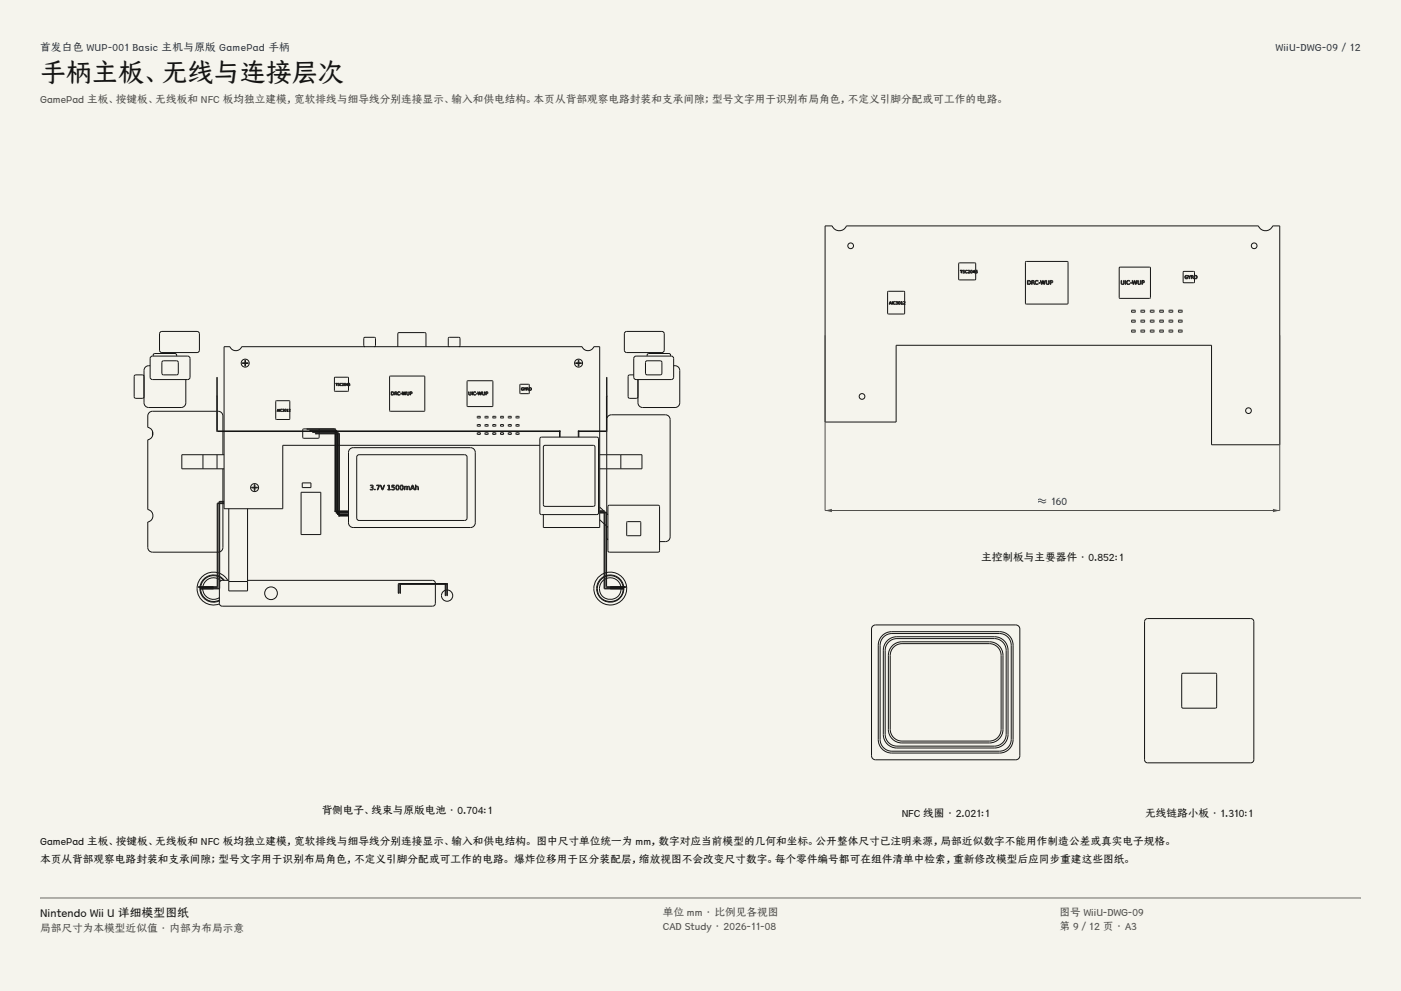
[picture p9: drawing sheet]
<svg xmlns="http://www.w3.org/2000/svg" width="420mm" height="297mm" viewBox="0 0 420 297" stroke-linecap="round" stroke-linejoin="round" font-family="sans-serif">
<g fill="#f5f4ed">
<path d="M0 0h420v297h-420z"/>
<path d="M12 12h396v275h-396z"/>
</g>
<g fill="none" stroke="#141413" stroke-width=".3">
<path d="M247.4 67.7h2.1a2.3 2.3 0 0 0 2.1 1.5 2.3 2.3 0 0 0 2.1-1.5h123.6a2.3 2.3 0 0 0 2.1 1.5 2.3 2.3 0 0 0 2.1-1.5h2.2v65.6h-20.5v-29.8h-94.6v23h-21.2zM307.5 78.4h12.6v12.7h-12.6zM48 99.5l.5-.2 10.9 .1 .4 .6-.1 5.2-.6 .5-10.8-.1-.5-.6v-5zM187.4 99.5l.5-.2 10.8 .1 .4 .6v5.2l-.7 .5-10.8-.1-.4-.6v-5zM266.9 90.4l.4 .8-.2-.2-.6 .2zM266.9 90.5l.2 .4h-.3zM267.4 90.4l.2 .8zM267.8 90.5l.4-.2 .2 .2a.34 .34 0 0 0-.4 .1 .34 .34 0 0 0 0 .4 .34 .34 0 0 0 .4 0 .42 .42 0 0 1-.6 .1 .42 .42 0 0 1 0-.6zM268.6 90.4h.4v.4a.25 .25 0 0 1 .1 .3 .25 .25 0 0 1-.3 .1l-.2-.1 .4-.1-.3-.2 .3-.3zM269.4 90.5l.1-.1a.39 .39 0 0 1 .4 .4 .39 .39 0 0 1-.5 .3zM269.5 90.5l.3 .1-.2 .5zM270.1 90.4h.3v.7l.2 .1h-.5l.2-.1v-.6z"/>
<path d="M271.2 90.4l-.1-3h-4.9v6.6h4.9l.1-2.8M271.2 90.5v.2M271.2 90.9v.2M271.2 90.7l-.4 .5h.6l-.4-.1 .3-.3M271.2 90.7l-.4-.3h.5v.4M287.8 81h.7l-.3 .1v.7l-.1-.7zM288.7 81h.5l-.5 .3a.32 .32 0 0 1 .5 .1 .32 .32 0 0 1-.1 .4 .32 .32 0 0 1-.5-.1l.5-.1-.4-.2zM289.5 81.1l.3-.1 .2 .2a.34 .34 0 0 0-.4 0 .34 .34 0 0 0 0 .5 .34 .34 0 0 0 .4 0 .42 .42 0 0 1-.6 .1 .42 .42 0 0 1 .1-.7zM290.2 81l.5 .1-.4 .6 .4 .1h-.5l.4-.6zM291 81.1l.1-.1a.39 .39 0 0 1 .4 .4 .39 .39 0 0 1-.5 .3zM291.1 81.1l.3 .2-.2 .5zM292 81l.3 .5-.1 .3-.5-.2z"/>
<path d="M292 81.1v.4h-.3zM292.5 81.1l-.1-2.2h-4.9v4.9l4.7 .1 .3-.3v-1.9M292.5 81.1l.5-.1-.4 .3a.29 .29 0 0 1 .4 .1 .29 .29 0 0 1-.1 .4 .29 .29 0 0 1-.4-.1M292.5 81.1v.6M308 84.1a.68 .68 0 0 1 1 .6 .68 .68 0 0 1-1 .6zM308.2 84.2a.5 .5 0 0 1 .6 .5 .5 .5 0 0 1-.6 .4zM309.3 84.1h.3a.34 .34 0 0 1 .4 .2 .34 .34 0 0 1-.2 .4l.4 .6-.6-.6-.3 .6zM309.4 84.2h.4v.4h-.4zM310.4 84.2a.47 .47 0 0 1 .8 .1 .47 .47 0 0 0-.6 0 .47 .47 0 0 0 0 .7 .47 .47 0 0 0 .6 0 .58 .58 0 0 1-.9 .1 .58 .58 0 0 1 .1-.9zM311.4 84.7l.4 .2zM311.9 84.1h.2l.2 1 .3-1h.1l.3 1 .3-1h.1l-.3 1.2h-.2l-.2-1.1-.3 1.1h-.2zM313.6 84.1h.2v.7a.3 .3 0 0 0 .3 .3 .3 .3 0 0 0 .3-.3v-.7h.1v.7a.46 .46 0 0 1-.4 .5 .46 .46 0 0 1-.5-.5z"/>
<path d="M314.8 84.1h.4a.39 .39 0 0 1 .4 .5 .39 .39 0 0 1-.6 .2v.5h-.2zM315 84.2h.2a.23 .23 0 0 1 .2 .2 .23 .23 0 0 1-.2 .2h-.2zM335.6 80.1h9.2v9.3h-9.2zM336.1 84.1h.2v.7a.3 .3 0 0 0 .2 .3 .3 .3 0 0 0 .3-.3v-.7h.2v.7a.46 .46 0 0 1-.5 .5 .46 .46 0 0 1-.4-.5zM337.3 84.1h.2v1.2h-.2zM337.9 84.2a.47 .47 0 0 1 .8 .1 .47 .47 0 0 0-.7 0 .47 .47 0 0 0 0 .7 .47 .47 0 0 0 .7 0 .58 .58 0 0 1-.9 .1 .58 .58 0 0 1 .1-.9zM338.9 84.7l.4 .2zM339.2 98.9h1.1v.6h-1.1zM339.2 96h1.1v.5h-1.1zM339.2 93h1.1v.5h-1.1zM339.4 84.1h.1l.3 1 .2-1h.2l.3 1 .2-1h.2l-.3 1.2h-.2l-.3-1.1-.2 1.1h-.2zM341.1 84.1h.1v.7a.3 .3 0 0 0 .3 .3 .3 .3 0 0 0 .3-.3v-.7h.2v.7a.46 .46 0 0 1-.5 .5 .46 .46 0 0 1-.4-.5z"/>
<path d="M342.1 98.9h1v.6h-1zM342.1 96h1v.5h-1zM342.1 93h1v.5h-1zM342.3 84.1h.4a.39 .39 0 0 1 .4 .5 .39 .39 0 0 1-.6 .2v.5h-.2zM342.5 84.2h.2a.23 .23 0 0 1 .2 .2 .23 .23 0 0 1-.2 .2h-.2zM344.9 98.9h1v.6h-1zM344.9 96h1v.5h-1zM344.9 93h1v.5h-1zM347.7 98.9h1v.6h-1zM347.7 96h1v.5h-1zM347.7 93h1v.5h-1zM350.5 98.9h1.1v.6h-1.1z"/>
<path d="M350.5 96h1.1v.5h-1.1zM350.5 93h1.1v.5h-1.1zM353.3 98.9h1.1v.6h-1.1zM353.3 96h1.1v.5h-1.1zM353.3 93h1.1v.5h-1.1zM355.3 82.7l.5-.2 .2 .3a.41 .41 0 0 0-.5-.1 .41 .41 0 0 0-.1 .6 .41 .41 0 0 0 .5 .1l-.2-.4h.4v.5a.54 .54 0 0 1-.8-.1 .54 .54 0 0 1 0-.7zM356.1 82.5l.4 .5 .4-.5-.3 .6v.4zM357.1 82.5h.3a.28 .28 0 0 1 .3 .2 .28 .28 0 0 1-.1 .4l.3 .4-.5-.4-.3 .4zM357.2 82.7h.3v.3h-.3zM358.1 82.7v-1.1l-.3-.3h-2.9l-.2 .3 .1 3.1h3l.3-.2v-1.1M358.1 82.7a.49 .49 0 0 1 .7 0 .49 .49 0 0 1 0 .7 .49 .49 0 0 1-.7 0M358.1 82.7v.7"/>
<path d="M43.2 112.8l-.5-.5h-2l-.5 .5 .1 6.3 .4 .3h2l.5-.5M45 109.6a1.49 1.49 0 0 0-1.8 1.4v9.7a1.41 1.41 0 0 0 1.4 1.4h9.7a1.41 1.41 0 0 0 1.4-1.4v-6.9M45.2 106.9l.5-.2 10.8 .1 .5 .6-.1 5.9-.6 .5-10.9-.1-.4-.6v-5.7zM45.9 106.7a.58 .58 0 0 1 .5-.8h6.1a.58 .58 0 0 1 .5 .8M48.6 108.4l.4-.3 4.2 .1 .3 .4-.1 3.5-.4 .2h-4.2l-.3-.4zM65 118.7v10.4l.2 .2h102.5M65 118.7h.1M65 113.1h.1M65 113.1v5.5M65.1 118.7l.1 10.5h102.6M72.6 108.7h1.8v.2h-1.8zM73.4 107.9h.2v1.8h-.2z"/>
<path d="M100.6 114.9h.6l-.3 .1v.6v-.6zM101.3 114.9h.4l-.3 .2a.27 .27 0 0 1 .3 .1 .27 .27 0 0 1-.1 .4 .27 .27 0 0 1-.3-.1l.4-.1-.4-.2zM102 115h.4a.28 .28 0 0 0-.3 0 .28 .28 0 0 0 0 .4 .28 .28 0 0 0 .3 0v.2a.37 .37 0 0 1-.5-.2 .37 .37 0 0 1 .1-.4zM102.6 114.9a.32 .32 0 0 1 .4 .2 .32 .32 0 0 1-.3 .4l.3 .1h-.4l.3-.5zM103.4 115l.2 .1-.2 .4zM104.1 114.9l.1 .7-.4-.2zM104.1 115v.3h-.2zM104.5 115l-.1-1.9h-4.1v4.1l4 .1 .2-.2v-1.6M104.5 115l.4-.1-.4 .3 .2-.1a.24 .24 0 0 1 .2 .4 .24 .24 0 0 1-.4 0M104.5 115v.5M109.4 103.9l-.3-.3v-2.2l.3-.3h2.8l.3 .2 .1 2.3-.4 .3M116.9 112.8h10.4v10.4h-10.4z"/>
<path d="M117.3 117.4a.56 .56 0 0 1 .8 .5 .56 .56 0 0 1-.8 .5zM117.4 117.5a.41 .41 0 0 1 .6 .4 .41 .41 0 0 1-.6 .4zM118.3 117.4h.3a.28 .28 0 0 1 .4 .2 .28 .28 0 0 1-.2 .3l.3 .5-.5-.4-.3 .4zM118.5 117.5l.3 .1v.2l-.3 .1zM119.3 103.9v-3.9l.3-.3h7.9l.2 .3v3.9M119.3 117.5l.4-.1 .2 .2a.39 .39 0 0 0-.5 0 .39 .39 0 0 0 0 .6 .39 .39 0 0 0 .5 0 .49 .49 0 0 1-.7 .1 .49 .49 0 0 1 .1-.8zM120.1 118l.3 .1zM120.5 117.4l.3 .8 .3-.8 .3 .8 .4-.8-.3 1h-.2l-.2-.9-.2 .9h-.1zM121.9 117.4l.2 .6a.25 .25 0 0 0 .2 .3 .25 .25 0 0 0 .2-.3l.2-.6v.6a.38 .38 0 0 1-.4 .4 .38 .38 0 0 1-.4-.4zM122.9 117.4h.3a.32 .32 0 0 1 .4 .4 .32 .32 0 0 1-.5 .2l-.2 .4zM123.1 117.5l.3 .1v.2l-.3 .1zM134.7 103.9l-.3-.3v-2.2l.3-.3h3l.2 .3v2.2l-.3 .3"/>
<path d="M140.1 114.2h7.6v7.6h-7.6zM140.5 117.4l.1 .6a.25 .25 0 0 0 .3 .3 .25 .25 0 0 0 .2-.3l.1-.6v.6a.38 .38 0 0 1-.3 .4 .38 .38 0 0 1-.4-.4zM141.5 117.4l.1 1zM142 117.5l.4-.1 .2 .2a.39 .39 0 0 0-.5 0 .39 .39 0 0 0 0 .6 .39 .39 0 0 0 .5 0 .49 .49 0 0 1-.7 .1 .49 .49 0 0 1 .1-.8zM142.8 118l.3 .1zM143.2 117.4l.3 .8 .2-.8 .4 .8 .4-.8-.3 1h-.2l-.2-.9-.2 .9h-.2zM144.6 117.4l.2 .6a.25 .25 0 0 0 .2 .3 .25 .25 0 0 0 .2-.3l.2-.6v.6a.38 .38 0 0 1-.4 .4 .38 .38 0 0 1-.4-.4zM145.6 117.4h.3a.32 .32 0 0 1 .4 .4 .32 .32 0 0 1-.5 .2l-.2 .4zM145.8 117.5l.3 .1v.2l-.3 .1zM156.4 116.3l.4-.1 .2 .1a.34 .34 0 0 0-.5 0 .34 .34 0 0 0-.1 .5 .34 .34 0 0 0 .5 .1l-.2-.3h.3v.3a.45 .45 0 0 1-.6 0 .45 .45 0 0 1 0-.6zM157 116.2l.4 .3 .3-.3-.3 .8zM157.8 116.2h.5l-.1 .4 .3 .4-.4-.4-.3 .4z"/>
<path d="M157.9 116.3h.3v.2l-.3 .1zM158.7 116.3v-.9l-.2-.2h-2.4l-.2 .2v2.5l2.6 .1 .2-.2v-.9M158.7 116.3a.4 .4 0 0 1 .5 0 .4 .4 0 0 1 0 .6 .4 .4 0 0 1-.5 0M158.7 116.3v.6M172.5 108.7h1.8v.2h-1.8zM173.3 107.9h.2v1.8h-.2zM181.8 118.7v10.4M181.8 118.7h.2M181.9 113.1h.1M181.9 113.1v5.5M181.9 118.6l-.1 .1M181.9 118.6l.1 .1"/>
<path d="M182 118.7l-.1 10.6h-8.5M190 112.3l-1.5 .1-.2 .4v6.1l.5 .5h2l.5-.5M190.2 106.9l.5-.2 10.8 .1 .5 .6-.1 5.9-.7 .5-10.8-.1-.4-.6v-5.7zM193.6 108.4l.4-.3 4.2 .1 .2 .4v3.5l-.5 .2h-4.2l-.2-.4zM194 106.7a.58 .58 0 0 1 .5-.8h6a.58 .58 0 0 1 .5 .8M202 109.6a1.49 1.49 0 0 1 1.8 1.4v9.7a1.41 1.41 0 0 1-1.4 1.4h-9.7a1.41 1.41 0 0 1-1.4-1.4v-6.9M45.7 129.2v1.5M60.8 136.3v4.2M65 123.3h-19.3a1.41 1.41 0 0 0-1.4 1.4v3.4a1.9 1.9 0 0 1 1.6 1.8 1.9 1.9 0 0 1-1.6 1.9v20.9a1.9 1.9 0 0 1 1.6 1.9 1.9 1.9 0 0 1-1.6 1.8v7.7a1.41 1.41 0 0 0 1.4 1.4h19.4M65.1 136.3v4.2M65.1 123.3h.3a1.41 1.41 0 0 1 1.4 1.4v4.5M66.8 129.3v7"/>
<path d="M67.2 129.2v-25.3h1.7a1.9 1.9 0 0 0 1.8 1.2 1.9 1.9 0 0 0 1.8-1.2h102a1.9 1.9 0 0 0 1.8 1.2 1.9 1.9 0 0 0 1.7-1.2h1.8v25.3M67.2 129.3v23.2h17.6v-19h15.6M67.2 136.3h-12.7v4.2h12.7M83.3 122.6l.4 .7-.2-.2-.5 .2zM83.3 122.7l.2 .4h-.3zM83.8 122.6l.1 .7zM84.1 122.7l.5 .1a.28 .28 0 0 0-.4 0 .28 .28 0 0 0 0 .4 .28 .28 0 0 0 .4 0l-.1 .1a.37 .37 0 0 1-.4-.1 .37 .37 0 0 1 0-.5zM84.7 122.6l.3 .1zM84.8 122.9a.24 .24 0 0 1 .4 .1 .24 .24 0 0 1-.2 .4 .24 .24 0 0 1-.3-.2h.4zM85 122.7v.2M85.1 122.7l-.1 .2M85.5 122.7l.2 .1-.1 .5z"/>
<path d="M86 122.7l.2-.1 .2 .7h-.4l.2-.6zM86.9 122.6l-.1-2.4h-4.1v5.5h4.1l.1-2.4M86.9 122.7v.2M86.9 123v.2M86.9 122.9l-.3 .4h.4l-.3-.1 .2-.1M86.9 122.9l-.3-.2h.4l-.1 .4M90.8 129.3v1.8l.2 .3 4.5-.1 .2-1.3M92 128.5l-1.1 .1-.1 .6M92.1 128.5h8.3l.2 .4M92.1 128.7h8.3v.2M92.1 128.5v.2M92.9 128.9h7.8l.3 .3"/>
<path d="M92.9 129.1h.2M92.9 128.9v.2M93.8 129.4h7.3l.3 .5M93.8 129.6h7.3l.1 .3M93.8 129.4v.2M94.6 129.9h6.9l.2 .2v23M94.6 130l7 .1v23M94.6 129.9v.1M95.6 128.7l.1 .2M95.7 129.1v.1M95.7 129.3v.1M95.7 129.6v.3"/>
<path d="M100.4 130v23.2h.2M100.4 129.1v.1M100.4 129.3v.1M100.4 129.6v.3M100.6 129.1v.1M100.6 129.3v.1M100.6 129.6v.3M100.6 130v23.1M100.6 133.5h.2M100.7 129.1l.1 .1M100.8 129.3v.1M100.8 129.6v.3"/>
<path d="M100.8 130v23.1M101 129.3v.1M101 129.6v.3M101 130v23.1M101 133.5h.2M101.2 130v23.1M101.4 130v23.1M101.4 133.5h.2M101.7 133.5h60.1M104.7 134.7l1.2-.5h35.2a1.41 1.41 0 0 1 1.4 1.4v21.1a1.41 1.41 0 0 1-1.4 1.4h-35.2a1.41 1.41 0 0 1-1.4-1.4v-21.1zM107.1 136.5l.5-.2h32l.4 .7v18.6l-.7 .4-31.9-.1-.5-.6v-18.3zM143.1 129.7h.9v.5h-.9z"/>
<path d="M143.1 127.3h.9v.4h-.9zM143.1 124.8h.9v.4h-.9zM145.4 129.7h.9v.5h-.9zM145.4 127.3h.9v.4h-.9zM145.4 124.8h.9v.4h-.9zM147.7 129.7h.9v.5h-.9zM147.7 127.3h.9v.4h-.9zM147.7 124.8h.9v.4h-.9zM150.1 129.7h.8v.5h-.8zM150.1 127.3h.8v.4h-.8zM150.1 124.8h.8v.4h-.8zM152.4 129.7h.9v.5h-.9z"/>
<path d="M152.4 127.3h.9v.4h-.9zM152.4 124.8h.9v.4h-.9zM154.7 129.7h.9v.5h-.9zM154.7 127.3h.9v.4h-.9zM154.7 124.8h.9v.4h-.9zM161.9 131.2l.4-.2h16.6l.5 .2v22.5l-.2 .5h-16.9l-.4-.2zM163 133.7l.4-.2h14.5l.4 .2 .1 17.6-.3 .4-14.7 .1-.4-.3zM167.7 129.3h.1M167.7 129.2h.2M167.7 129.2l.1 .1M167.7 129.3v1.7M167.8 129.2v.1"/>
<path d="M167.8 129.2h-.1M167.9 129.2v1.8M173.4 129.2v1.8M173.4 129.2v.1M173.4 129.2h8.4M173.4 129.2h.1M173.4 129.2v.1zM173.5 129.3v1.7M179.8 129.3v28.8h-16.9v-3.9M179.8 136.3h12.6v4.2h-12.6M181.8 129.1v.1M181.9 129.3v24.6"/>
<path d="M182 125.2l.4-.5 .9-.4h16.2a1.41 1.41 0 0 1 1.4 1.4v35.2a1.41 1.41 0 0 1-1.4 1.4h-1.8M186.1 136.3v4.2M65.7 150.9l-.4 .1v24.9l-5.7 .1M65.7 150.8l-.6 .2v24.8h-5.5M65.9 150.9h1.3M65.9 150.8h1.3M66.8 150.9v13.2l-.2 .7-.7 .6M66.8 140.5v9.8M66.8 150.4v.4M67.2 150.4l-1.3 .1-.1 25.9-5.7 .1M67.2 150.3h-1.3l-.2 .2v25.8M68.6 152.5v24.6h5.6v-24.6"/>
<path d="M75.4 146h1.8v.2h-1.8zM76.2 145.2h.2v1.8h-.2zM90.3 147.5h5.9v12.7h-5.9zM90.6 144.7h2.6v1.4h-2.6zM100.5 153.1h3.8v.2h-3.8M100.5 153.1v.2M100.8 153.3v.4h.2M100.9 153.6h3.4v.1h-3.4M100.9 153.6v.1M101 153.3v.3M101.2 153.7v.4h.2M101.2 153.3v.3"/>
<path d="M101.3 154h3v.2h-3M101.3 154v.2M101.4 153.3v.3M101.4 153.7v.3M101.6 154.2v.4h.1M101.6 153.3v.3M101.6 153.7v.3M101.7 154.5h.1M101.7 154.5v.2M101.7 153.3v.3M101.7 153.7v.3M101.7 154.2v.3"/>
<path d="M101.8 154.5h2.5v.2h-2.6M111 145.4h.1a.42 .42 0 0 1 .6 0 .42 .42 0 0 1-.1 .7 .46 .46 0 0 1 .1 .7 .46 .46 0 0 1-.7-.2 .35 .35 0 0 0 .6 .1 .35 .35 0 0 0-.1-.5l-.3-.1 .2-.1a.24 .24 0 0 0 .3-.3 .24 .24 0 0 0-.3-.2l-.4 .1zM112.3 146.6h.2v.2h-.2zM112.9 145.4h.9l-.5 1.4h-.2l.5-1.3h-.7zM114 145.4h.2l.5 1.2 .4-1.2h.2l-.5 1.4h-.2zM116.2 145.4h.5v1.3l.4 .1h-.9l.3-.1v-1.1h-.3zM117.5 145.4h.7v.1h-.6v.4a.5 .5 0 0 1 .7 .2 .5 .5 0 0 1-.2 .7 .5 .5 0 0 1-.7-.2 .4 .4 0 0 0 .6 .1 .4 .4 0 0 0 .1-.6 .4 .4 0 0 0-.6 0zM118.9 145.4a.68 .68 0 0 1 .8 .7 .68 .68 0 0 1-.8 .7 1.09 1.09 0 0 1 0-1.4zM119 145.5a.58 .58 0 0 1 .5 .6 .58 .58 0 0 1-.5 .6l-.2-.6zM120.1 145.4a.68 .68 0 0 1 .8 .7 .68 .68 0 0 1-.8 .7 1.09 1.09 0 0 1 0-1.4zM120.3 145.5a.58 .58 0 0 1 .4 .6 .58 .58 0 0 1-.4 .6l-.2-.6zM121.2 145.7l.2 .2 .4-.2a.38 .38 0 0 0 .3 .3 .38 .38 0 0 0 .4-.3l.3 .3v.8h-.2v-.6a.27 .27 0 0 0-.2-.3 .27 .27 0 0 0-.3 .3v.6h-.2v-.6a.27 .27 0 0 0-.2-.3 .27 .27 0 0 0-.3 .3v.6h-.2z"/>
<path d="M123.6 145.4h.2l.5 1.4h-.2l-.1-.3h-.6l-.2 .3h-.2zM123.7 145.6l.2 .7h-.5zM124.5 145.3h.2v.6a.4 .4 0 0 1 .5-.2 .4 .4 0 0 1 .3 .5v.6h-.2v-.6a.28 .28 0 0 0-.3-.3 .28 .28 0 0 0-.3 .3v.6h-.2zM179.8 153.1h1.2l.3 .2M179.8 153.3h1.3v23l5.7 .2M179.8 153.8h1.3M179.8 153.6h1.3M179.8 155.8l1.3 1.2M179.8 152l1.2 1.1M181.3 153.6l.5 .2v22h5.6M181.3 153.8h.4v22.1l5.7 .1M181.3 153.3v23"/>
<path d="M181.3 157.2l.4 .3M181.3 153.4l.2 .2M181.8 157.7l.4 .3M181.8 153.9l.4 .4M181.9 157.7v3.2l.3 .9M182.5 151.5h15l.2 .3v13.5l-.4 .2-14.8-.1-.3-.3v-13.3zM187.9 156.4h4.1v4.1h-4.1zM59.6 175.8v.2M59.9 176a4.1 4.1 0 0 0 5.9 4.1M60.1 176.3h5.5M60.1 176.3v.2M60.1 176.5a3.9 3.9 0 0 0 5.7 3.3"/>
<path d="M60.2 176l-.1 .3M60.8 176.5a3.2 3.2 0 0 0 5 2.6M60.8 176v.3M65.1 171.6a4.9 4.9 0 0 0-6 5.1 4.9 4.9 0 0 0 6.7 4.3M65.1 172.5a4.1 4.1 0 0 0-5.1 3.3M65.1 172.7a3.9 3.9 0 0 0-4.9 3.1M65.1 173.4a3.2 3.2 0 0 0-4.3 2.4M65.3 171.6l.4 .2M65.3 172.5l.4 .2M65.3 172.7l.4 .2M65.3 173.4l.4 .2M65.7 165.5h-.4"/>
<path d="M65.7 176.3h-.1M65.9 171.8l1.3 .9 1.1 1.2M65.9 172.8l1.4 1.1M65.9 173l1.1 .9M65.9 173.7l.3 .3M68.6 173.9h-2l-.7 .5M68.6 174.3h5.6M74.2 173.9h55.5a.86 .86 0 0 1 .8 1M119.4 177.8h.1M119.9 177.8h.1M120.1 175.1l-.1 2.7M120.1 174.9l-.2 .2v2.7"/>
<path d="M130.5 175.1v5.7a.84 .84 0 0 1-.8 .9h-63.1a.84 .84 0 0 1-.8-.9v-4.4M133.4 174.9h.1M133.4 175.1h.1M133.5 175.1v3.4h.1v-3.4M133.5 174.9v.2zM133.9 175.1h.1M133.9 175.1h-14.3l-.1 2.7M134 176.8l-.4 .1M134 175h.1M134 175v.1M134 174.9h-14.4l-.2 .2v2.7M134 174.9v.2"/>
<path d="M134 174.9v.1M134.1 175v3.5h-.1v-3.4M134.1 176.8a1.69 1.69 0 0 1 1.5 2.4 1.69 1.69 0 0 1-2.8 .4 1.69 1.69 0 0 1 .7-2.7M181.1 172.8a4.1 4.1 0 0 0-.1 7.2 4.1 4.1 0 0 0 6-4M181.1 173a3.9 3.9 0 0 0-.2 6.8 3.9 3.9 0 0 0 5.9-3.3M181.1 173.7a3.3 3.3 0 0 0 .3 5.6 3.3 3.3 0 0 0 4.8-2.8M181.3 176.3h.1M181.3 176.3h5.5M181.7 171.6l-.4 .2M181.7 172.5l-.4 .2M181.7 172.7l-.4 .2M181.7 173.4l-.4 .2"/>
<path d="M181.8 171.6a4.9 4.9 0 0 1 5.9 6 4.9 4.9 0 0 1-8 2.5 4.9 4.9 0 0 1 1.4-8.3M181.8 172.5a4.1 4.1 0 0 1 5.2 3.3M181.8 172.7a3.9 3.9 0 0 1 5 3.1M181.8 173.4a3.2 3.2 0 0 1 4.3 2.4M186.2 176v.3M186.8 176v.3M186.8 176.3v.2M187.4 175.8v.2"/>
<circle cx="255" cy="73.7" r=".85"/>
<circle cx="376" cy="73.7" r=".85"/>
<circle cx="292.7" cy="81.6" r=".19"/>
<circle cx="358.5" cy="83" r=".38"/>
<circle cx="73.5" cy="108.8" r="1.2"/>
<circle cx="103.4" cy="115.2" r=".34"/>
<circle cx="104.7" cy="115.4" r=".16"/>
<circle cx="159" cy="116.6" r=".32"/>
<circle cx="173.4" cy="108.8" r="1.2"/>
<circle cx="258.4" cy="118.8" r=".85"/>
<circle cx="85.5" cy="122.9" r=".34"/>
<circle cx="374.3" cy="123.1" r=".85"/>
<circle cx="76.3" cy="146.1" r="1.2"/>
<circle cx="81.2" cy="177.8" r="1.91"/>
</g>
<path d="M247.4 100.5v52.5h136.3v-52.5" fill="none" stroke="#504e49" stroke-width=".3"/>
<g fill="#504e49">
<path d="M247.4 153l2-.5v1z"/>
<path d="M381.6 152.5l2.1 .5-2.1 .5z"/>
</g>
<path d="M261.5 187.8l1-.5h42a1.21 1.21 0 0 1 1.2 1.2v38a1.21 1.21 0 0 1-1.2 1.2h-42a1.21 1.21 0 0 1-1.2-1.2v-38zM264.5 190.5a4 4 0 0 1 2.8-1.2h32.4a4 4 0 0 1 4 4.1v28.2a4 4 0 0 1-4 4.1h-32.4a4 4 0 0 1-4-4.1v-28.2a4 4 0 0 1 1.2-2.9zM264.9 190.9a3.5 3.5 0 0 1 2.5-1h32.2a3.5 3.5 0 0 1 3.6 3.5v28.2a3.5 3.5 0 0 1-3.6 3.5h-32.2a3.5 3.5 0 0 1-3.6-3.5v-28.2a3.5 3.5 0 0 1 1.1-2.5zM266 192a4 4 0 0 1 2.8-1.2h29.4a4 4 0 0 1 4 4.1v25.2a4 4 0 0 1-4 4.1h-29.4a4 4 0 0 1-4-4.1v-25.2a4 4 0 0 1 1.2-2.9zM266.4 192.4a3.5 3.5 0 0 1 2.5-1h29.2a3.5 3.5 0 0 1 3.5 3.5v25.2a3.5 3.5 0 0 1-3.5 3.5h-29.2a3.5 3.5 0 0 1-3.5-3.5v-25.2a3.5 3.5 0 0 1 1-2.5zM267.5 193.5a4 4 0 0 1 2.9-1.2h26.2a4 4 0 0 1 4.1 4.1v22.2a4 4 0 0 1-4.1 4.1h-26.2a4 4 0 0 1-4.1-4.1v-22.2a4 4 0 0 1 1.2-2.9zM267.9 193.9a3.5 3.5 0 0 1 2.5-1h26.2a3.5 3.5 0 0 1 3.5 3.5v22.2a3.5 3.5 0 0 1-3.5 3.5h-26.2a3.5 3.5 0 0 1-3.5-3.5v-22.2a3.5 3.5 0 0 1 1-2.5zM343.4 185.6l.6-.2h31a.92 .92 0 0 1 .9 .9v41.4a.92 .92 0 0 1-.9 .9h-31a.92 .92 0 0 1-.9-.9v-41.4zM354.5 201.8h9.8l.4 .2v9.8l-.2 .4h-9.8l-.4-.2v-9.8z" fill="none" stroke="#141413" stroke-width=".3"/>
<path d="M12 269.3h396zM12 269h396v.3h-396z" fill-rule="evenodd" fill="#504e49"/>
<text font-size="7.8" fill="#141413" x="12" y="24.7">手柄主板、无线与连接层次</text>
<text font-size="3.5" fill="#141413" x="12" y="274.9">Nintendo Wii U 详细模型图纸</text>
<g font-size="3.2" fill="#1b365d">
<text x="12" y="15.3">首发白色 WUP-001 Basic 主机与原版 GamePad 手柄</text>
<text x="382.4" y="15.3">WiiU-DWG-09 / 12</text>
<text x="311.1" y="151.4">≈ 160</text>
</g>
<g font-size="3.2" fill="#504e49">
<text x="12" y="30.9">GamePad 主板、按键板、无线板和 NFC 板均独立建模，宽软排线与细导线分别连接显示、输入和供电结构。本页从背部观察电路封装和支承间隙；型号文字用于识别布局角色，不定义引脚分配或可工作的电路。</text>
<text x="198.7" y="274.5">单位 mm · 比例见各视图</text>
<text x="317.6" y="274.5">图号 WiiU-DWG-09</text>
<text x="12" y="279.3">局部尺寸为本模型近似值 · 内部为布局示意</text>
<text x="198.7" y="278.8">CAD Study · 2026-11-08</text>
<text x="317.6" y="278.8">第 9 / 12 页 · A3</text>
</g>
<g font-size="3.2" fill="#141413">
<text x="294.1" y="168">主控制板与主要器件 · 0.852:1</text>
<text x="96.4" y="244">背侧电子、线束与原版电池 · 0.704:1</text>
<text x="270.3" y="245">NFC 线圈 · 2.021:1</text>
<text x="343.3" y="245">无线链路小板 · 1.310:1</text>
<text x="12" y="253.3">GamePad 主板、按键板、无线板和 NFC 板均独立建模，宽软排线与细导线分别连接显示、输入和供电结构。 图中尺寸单位统一为 mm，数字对应当前模型的几何和坐标。公开整体尺寸已注明来源，局部近似数字不能用作制造公差或真实电子规格。</text>
<text x="12" y="258.6">本页从背部观察电路封装和支承间隙；型号文字用于识别布局角色，不定义引脚分配或可工作的电路。 爆炸位移用于区分装配层，缩放视图不会改变尺寸数字。每个零件编号都可在组件清单中检索，重新修改模型后应同步重建这些图纸。</text>
</g>
</svg>
